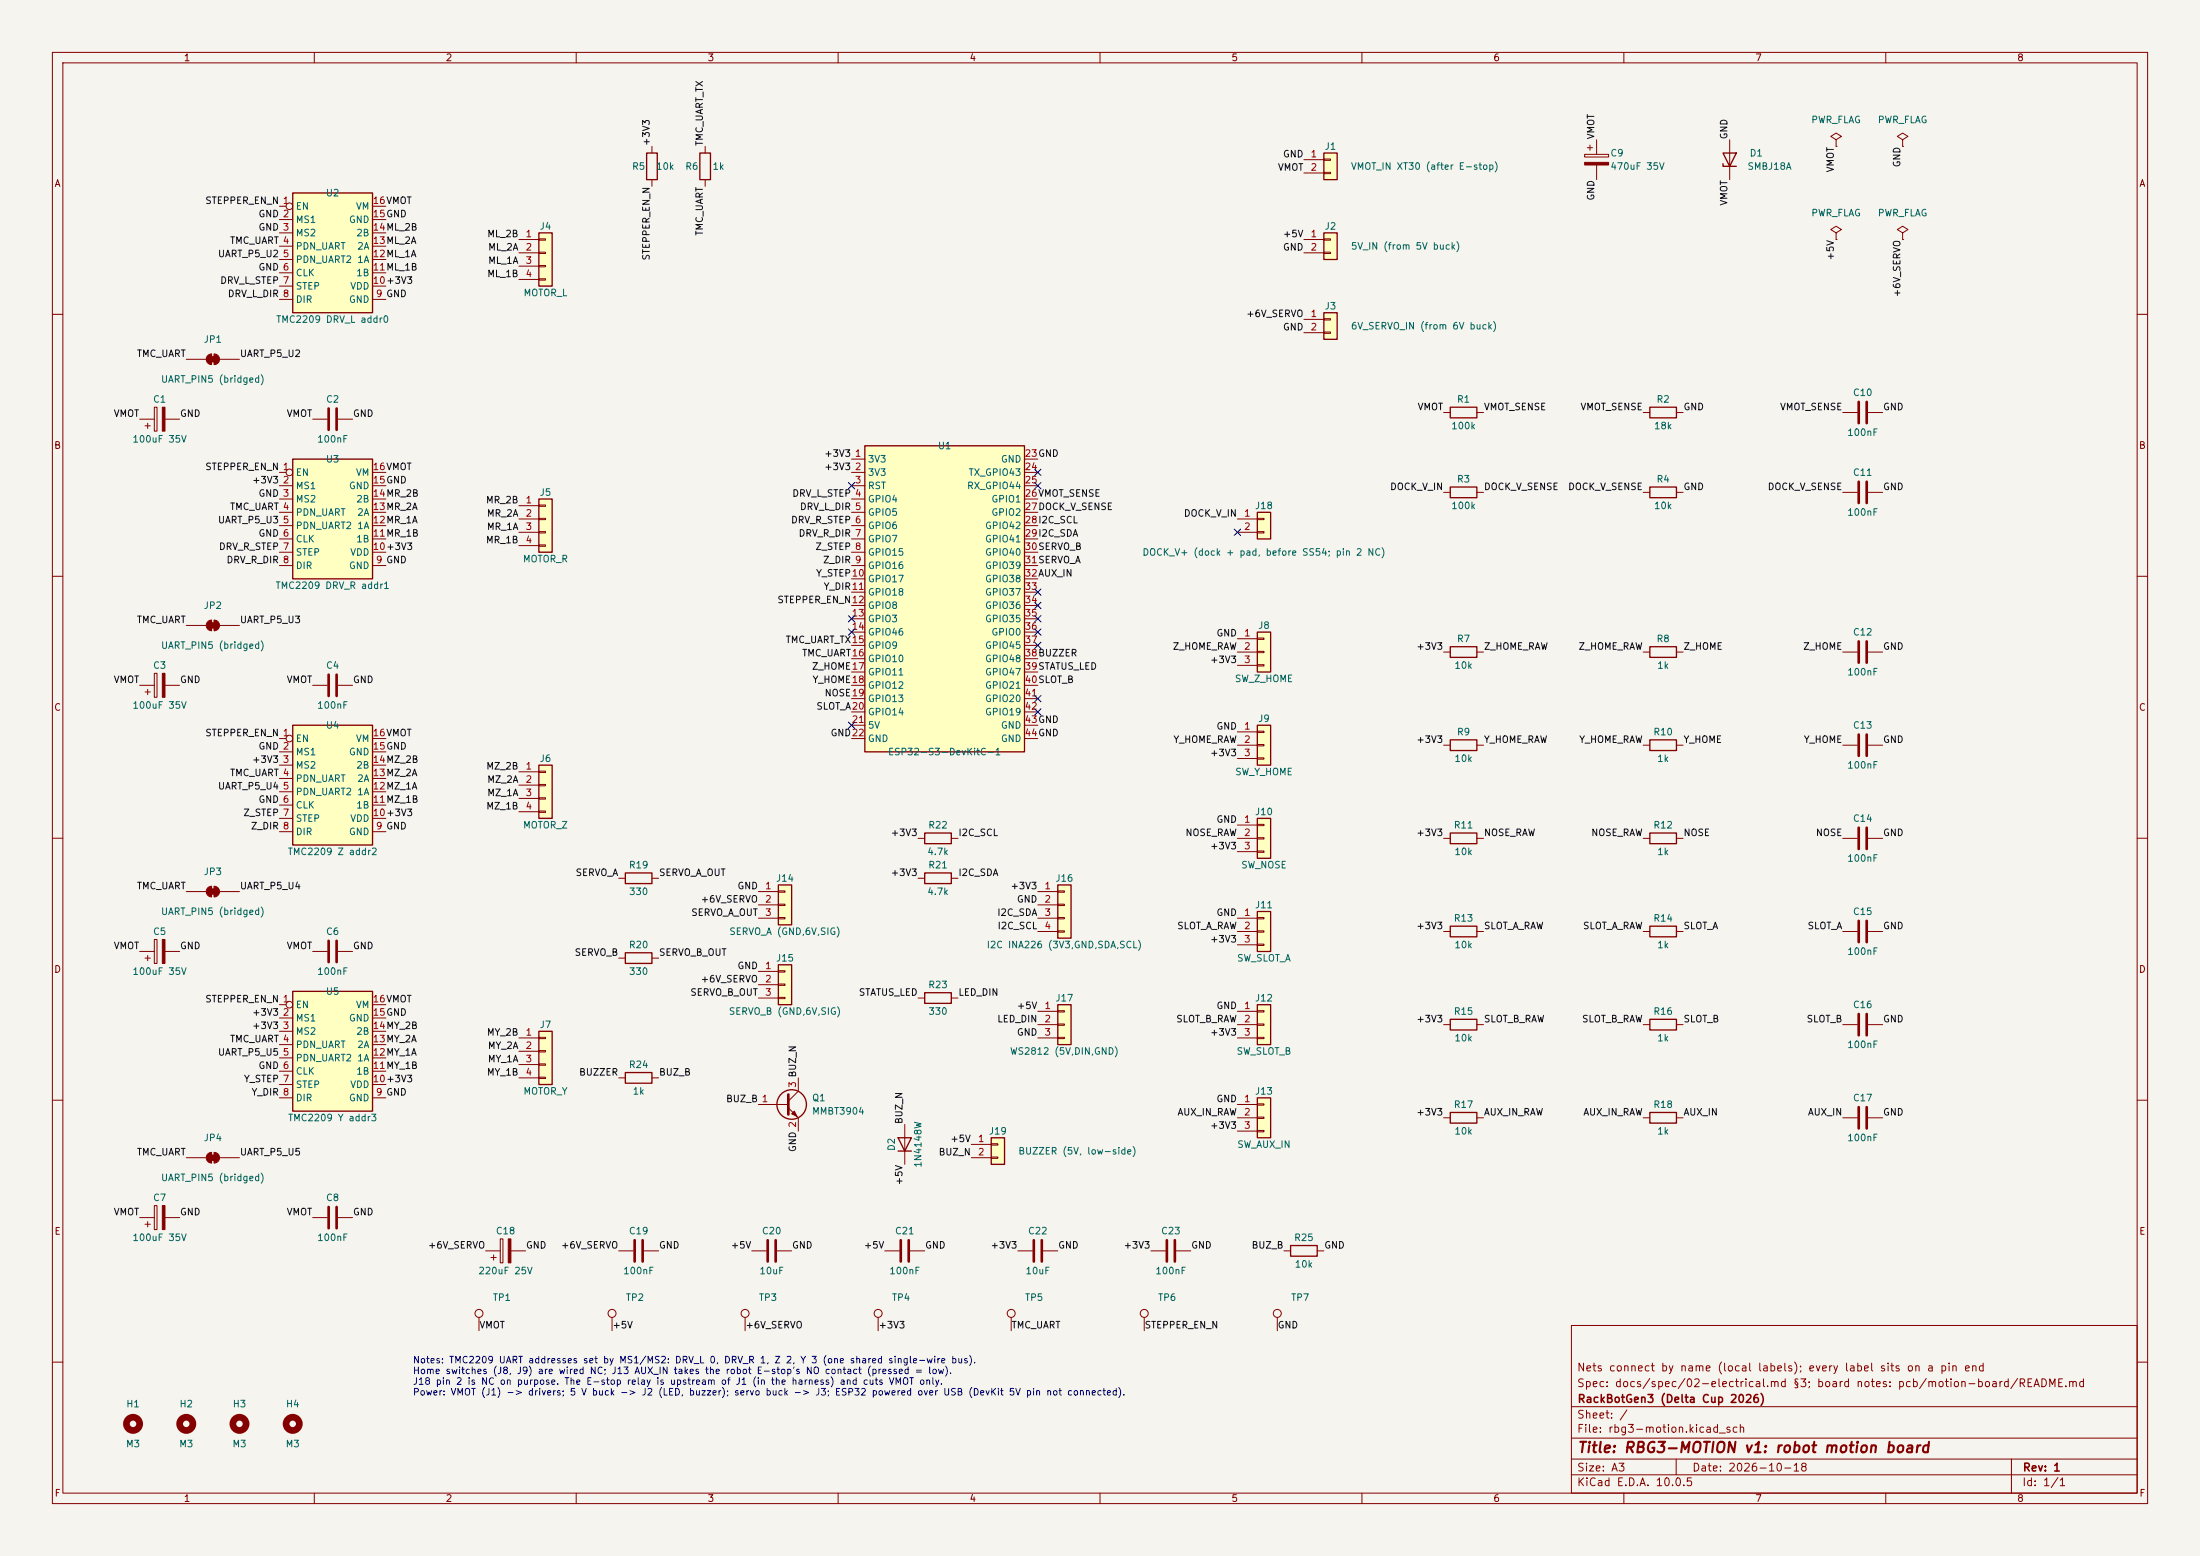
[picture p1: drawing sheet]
<svg xmlns="http://www.w3.org/2000/svg" width="420mm" height="297mm" viewBox="0 0 420 297" stroke-linecap="round" stroke-linejoin="round" font-family="sans-serif">
<path d="M0 0h420v297h-420z" fill="#f5f4ef" stroke="#f5f4ef" stroke-width=".19"/>
<g fill="none" stroke="#840000" stroke-width=".19">
<path d="M10 10h400v277h-400zM12 12h396v273h-396zM60 10v2M110 10v2M160 10v2M210 10v2M260 10v2M310 10v2M360 10v2M10 60h2M408 60h2M10 110h2"/>
<path d="M408 110h2M10 160h2M408 160h2M175.3 167.6h1.2M181.6 167.6h1.3M10 210h2M408 210h2M300 253h108v32h-108zM10 260h2M300 278.5h108M300 274.5h108M300 268.5h108"/>
<path d="M320 278.5v3M384 278.5v6.5M408 260h2M60 285v2M110 285v2M160 285v2M210 285v2M260 285v2M300 281.5h108M310 285v2M360 285v2"/>
</g>
<path d="M176.5 166.6h5.1v2.1h-5.1z" fill="none" stroke="#840000" stroke-width=".25"/>
<path d="M102.9 44.5h2.5v10.1h-2.5z" fill="#ffffc2"/>
<path d="M102.9 44.5h2.5v10.1h-2.5z" fill="none" stroke="#840000" stroke-width=".25"/>
<g fill="none" stroke="#840000" stroke-width=".19">
<path d="M350.5 26.7l1-.7-1-.6-1 .6 1 .7v1.2M350.5 27.9h.1M363.2 26.7l1-.7-1-.6-1 .6 1 .7v1.2M363.2 27.9h.1M99.1 45.7h3.8M99.1 48.3h3.8M99.1 50.8h3.8M99.1 53.3h3.8M102.9 45.6h1.2v.2h-1.2zM102.9 48.1h1.2v.3h-1.2zM102.9 50.7h1.2v.2h-1.2zM102.9 53.2h1.2v.3h-1.2z"/>
<path d="M350.5 44.5l1-.7-1-.6-1 .6 1 .7v1.2M350.5 45.7h.1M363.2 44.5l1-.7-1-.6-1 .6 1 .7v1.2M363.2 45.7h.1"/>
</g>
<path d="M252.7 59.7h2.6v5.1h-2.6z" fill="#ffffc2"/>
<path d="M252.7 59.7h2.6v5.1h-2.6z" fill="none" stroke="#840000" stroke-width=".25"/>
<path d="M248.9 61h3.8M248.9 63.5h3.8M252.7 60.8h1.3v.3h-1.3zM252.7 63.4h1.3v.2h-1.3z" fill="none" stroke="#840000" stroke-width=".19"/>
<path d="M252.7 44.5h2.6v5h-2.6z" fill="#ffffc2"/>
<path d="M252.7 44.5h2.6v5h-2.6z" fill="none" stroke="#840000" stroke-width=".25"/>
<path d="M248.9 45.7h3.8M248.9 48.3h3.8M252.7 45.6h1.3v.2h-1.3zM252.7 48.1h1.3v.3h-1.3z" fill="none" stroke="#840000" stroke-width=".19"/>
<path d="M252.7 29.2h2.6v5.1h-2.6z" fill="#ffffc2"/>
<path d="M252.7 29.2h2.6v5.1h-2.6zM328.9 31.2v.6h2.6M328.9 29.2h2.6l-1.3 2.6z" fill="none" stroke="#840000" stroke-width=".25"/>
<path d="M248.9 30.5h3.8M248.9 33h3.8M252.7 30.4h1.3v.2h-1.3zM252.7 32.9h1.3v.2h-1.3zM302.5 29.5h4.6v.5h-4.6zM303 28.2h1M303.5 27.7v1M304.8 26.7v2.8M304.8 31.5v2.8M330.2 26.7v7.6" fill="none" stroke="#840000" stroke-width=".19"/>
<path d="M302.5 31h4.6v.5h-4.6z" fill="#840000" stroke="#840000" stroke-width=".19"/>
<path d="M240 97.8h2.6v5.1h-2.6z" fill="#ffffc2"/>
<path d="M240 97.8h2.6v5.1h-2.6zM315 123.4h5v2.1h-5zM315 159h5v2h-5zM315 141.2h5v2.1h-5zM315 176.8h5v2h-5zM315 194.6h5v2h-5zM315 212.3h5v2.1h-5z" fill="none" stroke="#840000" stroke-width=".25"/>
<g fill="none" stroke="#840000" stroke-width=".19">
<path d="M236.2 99.1h3.8M240 98.9h1.3v.3h-1.3zM236.2 101.6h3.8M240 101.5h1.3v.2h-1.3zM313.7 124.5h1.3M320 124.5h1.3M313.7 142.2h1.3M320 142.2h1.3M313.7 160h1.3M313.7 177.8h1.3M320 160h1.3M320 177.8h1.3"/>
<path d="M59.7 181.6h2.8M64.5 181.6h2.8M313.7 195.6h1.3M320 195.6h1.3M313.7 213.4h1.3M320 213.4h1.3"/>
</g>
<path d="M62.7 179.6v4M64.3 179.6v4" fill="none" stroke="#840000" stroke-width=".51"/>
<path d="M240 191.8h2.6v7.6h-2.6z" fill="#ffffc2"/>
<path d="M240 191.8h2.6v7.6h-2.6z" fill="none" stroke="#840000" stroke-width=".25"/>
<path d="M236.2 193h3.8M236.2 195.6h3.8M236.2 198.1h3.8M240 192.9h1.3v.3h-1.3zM240 195.5h1.3v.2h-1.3zM240 198h1.3v.2h-1.3z" fill="none" stroke="#840000" stroke-width=".19"/>
<path d="M240 174h2.6v7.6h-2.6z" fill="#ffffc2"/>
<path d="M276.9 123.4h5v2.1h-5zM240 174h2.6v7.6h-2.6zM276.9 176.8h5v2h-5zM276.9 194.6h5v2h-5zM276.9 212.3h5v2.1h-5z" fill="none" stroke="#840000" stroke-width=".25"/>
<g fill="none" stroke="#840000" stroke-width=".19">
<path d="M275.6 124.5h1.3M281.9 124.5h1.3M29.5 179.3h.5v4.6h-.5zM35.6 170.2h3.8M40.4 169.2v2M40.9 169.2v2M41.9 170.2h3.8M236.2 175.3h3.8M236.2 177.8h3.8M240 175.1h1.3v.3h-1.3zM240 177.7h1.3v.2h-1.3zM275.6 177.8h1.3"/>
<path d="M281.9 177.8h1.3M26.7 181.6h2.8M27.7 182.9h1M28.2 182.4v1M31.5 181.6h2.8M236.2 180.3h3.8M240 180.2h1.3v.3h-1.3zM275.6 195.6h1.3M281.9 195.6h1.3M275.6 213.4h1.3M281.9 213.4h1.3"/>
</g>
<g fill="#840000" stroke="#840000" stroke-width=".19">
<path d="M40.1 169.7h1v1h-1z"/>
<path d="M39.7 169.5l.7-.3v2a1.02 1.02 0 0 1-.9-.6 1.02 1.02 0 0 1 .2-1.1z"/>
<path d="M40.9 169.2a1.02 1.02 0 0 1 1 1 1.02 1.02 0 0 1-1 1z"/>
<path d="M31 179.3h.5v4.6h-.5z"/>
</g>
<path d="M240 156.2h2.6v7.6h-2.6z" fill="#ffffc2"/>
<path d="M240 156.2h2.6v7.6h-2.6z" fill="none" stroke="#840000" stroke-width=".25"/>
<path d="M236.2 157.5h3.8M240 157.4h1.3v.2h-1.3zM240 159.9h1.3v.2h-1.3zM236.2 160h3.8M236.2 162.6h3.8M240 162.4h1.3v.3h-1.3z" fill="none" stroke="#840000" stroke-width=".19"/>
<path d="M240 138.4h2.6v7.7h-2.6z" fill="#ffffc2"/>
<path d="M240 138.4h2.6v7.7h-2.6z" fill="none" stroke="#840000" stroke-width=".25"/>
<path d="M236.2 139.7h3.8M240 139.6h1.3v.2h-1.3zM236.2 142.2h3.8M236.2 144.8h3.8M240 142.1h1.3v.3h-1.3zM240 144.7h1.3v.2h-1.3z" fill="none" stroke="#840000" stroke-width=".19"/>
<path d="M240 120.7h2.6v7.6h-2.6z" fill="#ffffc2"/>
<path d="M240 120.7h2.6v7.6h-2.6zM276.9 141.2h5v2.1h-5z" fill="none" stroke="#840000" stroke-width=".25"/>
<path d="M236.2 121.9h3.8M236.2 124.5h3.8M236.2 127h3.8M240 121.8h1.3v.2h-1.3zM240 124.3h1.3v.3h-1.3zM240 126.9h1.3v.2h-1.3zM275.6 142.2h1.3M281.9 142.2h1.3" fill="none" stroke="#840000" stroke-width=".19"/>
<path d="M55.9 138.4h15.2v22.9h-15.2z" fill="#ffffc2"/>
<path d="M315 77.7h5v2.1h-5zM315 93h5v2h-5zM55.9 138.4h15.2v22.9h-15.2zM276.9 159h5v2h-5z" fill="none" stroke="#840000" stroke-width=".25"/>
<g fill="none" stroke="#840000" stroke-width=".19">
<path d="M313.7 78.7h1.3M320 78.7h1.3M313.7 94h1.3M320 94h1.3M351.8 124.5h2.8M356.6 124.5h2.8M53.3 141h1.3M53.3 143.5h2.6M53.3 146.1h2.6M53.3 148.6h2.6M53.3 151.1h2.6M53.3 153.7h2.6"/>
<path d="M53.3 156.2h2.6M53.3 158.8h2.6M71.1 141h2.6M71.1 143.5h2.6M71.1 146.1h2.6M71.1 148.6h2.6M71.1 151.1h2.6M71.1 153.7h2.6M71.1 156.2h2.6M71.1 158.8h2.6M351.8 142.2h2.8M356.6 142.2h2.8"/>
<path d="M275.6 160h1.3M281.9 160h1.3M351.8 160h2.8M356.6 160h2.8"/>
<circle cx="55.2" cy="141" r=".63"/>
</g>
<path d="M354.8 122.4v4.1M356.4 122.4v4.1M354.8 140.2v4.1M354.8 158v4.1M356.4 140.2v4.1M356.4 158v4.1" fill="none" stroke="#840000" stroke-width=".51"/>
<path d="M165.1 85.1h30.5v58.4h-30.5z" fill="#ffffc2"/>
<path d="M165.1 85.1h30.5v58.4h-30.5z" fill="none" stroke="#840000" stroke-width=".25"/>
<g fill="none" stroke="#840000" stroke-width=".19">
<path d="M162.6 87.6h2.5M162.6 90.2h2.5M162.6 92.7h2.5M162.6 95.3h2.5M162.6 97.8h2.5M195.6 87.6h2.5M195.6 90.2h2.5M195.6 92.7h2.5M195.6 95.3h2.5M195.6 97.8h2.5M351.8 94h2.8M356.6 94h2.8"/>
<path d="M162.6 100.3h2.5M162.6 102.9h2.5M162.6 105.4h2.5M162.6 108h2.5M162.6 110.5h2.5M162.6 113h2.5M162.6 115.6h2.5M162.6 118.1h2.5M195.6 100.3h2.5M195.6 102.9h2.5M195.6 105.4h2.5M195.6 108h2.5"/>
<path d="M195.6 110.5h2.5M195.6 113h2.5M195.6 115.6h2.5M195.6 118.1h2.5M162.6 120.7h2.5M162.6 123.2h2.5M162.6 125.7h2.5M162.6 128.3h2.5M162.6 130.8h2.5M162.6 133.4h2.5M162.6 135.9h2.5M162.6 138.4h2.5"/>
<path d="M195.6 120.7h2.5M195.6 123.2h2.5M195.6 125.7h2.5M195.6 128.3h2.5M195.6 130.8h2.5M195.6 133.4h2.5M195.6 135.9h2.5M195.6 138.4h2.5M162.6 141h2.5M195.6 141h2.5M351.8 177.8h2.8M356.6 177.8h2.8"/>
<path d="M351.8 195.6h2.8M356.6 195.6h2.8M351.8 213.4h2.8M356.6 213.4h2.8"/>
</g>
<path d="M354.8 91.9v4.1M356.4 91.9v4.1M354.8 175.8v4M356.4 175.8v4M354.8 193.5v4.1M356.4 193.5v4.1M354.8 211.3v4.1M356.4 211.3v4.1" fill="none" stroke="#840000" stroke-width=".51"/>
<path d="M102.9 95.3h2.5v10.1h-2.5z" fill="#ffffc2"/>
<path d="M102.9 95.3h2.5v10.1h-2.5z" fill="none" stroke="#840000" stroke-width=".25"/>
<path d="M351.8 78.7h2.8M356.6 78.7h2.8M99.1 96.5h3.8M99.1 99.1h3.8M102.9 96.4h1.2v.2h-1.2zM102.9 98.9h1.2v.3h-1.2zM99.1 101.6h3.8M99.1 104.1h3.8M102.9 101.5h1.2v.2h-1.2zM102.9 104h1.2v.3h-1.2z" fill="none" stroke="#840000" stroke-width=".19"/>
<path d="M354.8 76.7v4.1M356.4 76.7v4.1" fill="none" stroke="#840000" stroke-width=".51"/>
<path d="M240 209.6h2.6v7.6h-2.6z" fill="#ffffc2"/>
<path d="M119.4 166.6h5.1v2.1h-5.1zM240 209.6h2.6v7.6h-2.6zM246.4 237.7h5.1v2.1h-5.1z" fill="none" stroke="#840000" stroke-width=".25"/>
<g fill="none" stroke="#840000" stroke-width=".19">
<path d="M118.1 167.6h1.3M124.5 167.6h1.2M236.2 210.8h3.8M236.2 213.4h3.8M236.2 215.9h3.8M240 210.7h1.3v.2h-1.3zM240 213.2h1.3v.3h-1.3zM240 215.8h1.3v.2h-1.3zM194.3 238.8h2.8M199.1 238.8h2.8M219.7 238.8h2.8M224.5 238.8h2.8"/>
<path d="M245.1 238.8h1.3M251.5 238.8h1.2M218.4 251.5v2.5M243.8 251.5v2.5"/>
<circle cx="218.4" cy="250.7" r=".76"/>
<circle cx="243.8" cy="250.7" r=".76"/>
</g>
<path d="M197.4 236.7v4.1M198.9 236.7v4.1M222.8 236.7v4.1M224.3 236.7v4.1" fill="none" stroke="#840000" stroke-width=".51"/>
<path d="M102.9 146.1h2.5v10.1h-2.5z" fill="#ffffc2"/>
<path d="M102.9 146.1h2.5v10.1h-2.5zM119.4 181.9h5.1v2h-5.1zM119.4 204.7h5.1v2.1h-5.1z" fill="none" stroke="#840000" stroke-width=".25"/>
<path d="M99.1 147.3h3.8M99.1 149.9h3.8M99.1 152.4h3.8M99.1 154.9h3.8M102.9 147.2h1.2v.2h-1.2zM102.9 149.7h1.2v.3h-1.2zM102.9 152.3h1.2v.2h-1.2zM102.9 154.8h1.2v.3h-1.2zM118.1 182.9h1.3M124.5 182.9h1.2M118.1 205.7h1.3M124.5 205.7h1.2" fill="none" stroke="#840000" stroke-width=".19"/>
<path d="M102.9 196.9h2.5v10.1h-2.5z" fill="#ffffc2"/>
<path d="M102.9 196.9h2.5v10.1h-2.5z" fill="none" stroke="#840000" stroke-width=".25"/>
<path d="M99.1 198.1h3.8M102.9 198h1.2v.2h-1.2zM99.1 200.7h3.8M99.1 203.2h3.8M99.1 205.7h3.8M102.9 200.5h1.2v.3h-1.2zM102.9 203.1h1.2v.2h-1.2zM102.9 205.6h1.2v.3h-1.2z" fill="none" stroke="#840000" stroke-width=".19"/>
<path d="M148.6 168.9h2.5v7.6h-2.5z" fill="#ffffc2"/>
<path d="M148.6 168.9h2.5v7.6h-2.5z" fill="none" stroke="#840000" stroke-width=".25"/>
<path d="M144.8 170.2h3.8M144.8 172.7h3.8M144.8 175.3h3.8M148.6 170.1h1.3v.2h-1.3zM148.6 172.6h1.3v.2h-1.3zM148.6 175.1h1.3v.3h-1.3z" fill="none" stroke="#840000" stroke-width=".19"/>
<path d="M148.6 184.2h2.5v7.6h-2.5z" fill="#ffffc2"/>
<path d="M148.6 184.2h2.5v7.6h-2.5z" fill="none" stroke="#840000" stroke-width=".25"/>
<path d="M144.8 185.4h3.8M144.8 188h3.8M144.8 190.5h3.8M148.6 185.3h1.3v.2h-1.3zM148.6 187.8h1.3v.3h-1.3zM148.6 190.4h1.3v.2h-1.3z" fill="none" stroke="#840000" stroke-width=".19"/>
<path d="M55.9 36.8h15.2v22.9h-15.2z" fill="#ffffc2"/>
<path d="M55.9 36.8h15.2v22.9h-15.2zM123.4 29.2h2.1v5.1h-2.1zM133.6 29.2h2v5.1h-2zM276.9 77.7h5v2.1h-5zM276.9 93h5v2h-5z" fill="none" stroke="#840000" stroke-width=".25"/>
<g fill="none" stroke="#840000" stroke-width=".19">
<path d="M53.3 39.4h1.3M71.1 39.4h2.6M124.5 27.9v1.3M124.5 34.3v1.3M134.6 27.9v1.3M134.6 34.3v1.3M53.3 41.9h2.6M53.3 44.5h2.6M53.3 47h2.6M53.3 49.5h2.6M53.3 52.1h2.6M53.3 54.6h2.6"/>
<path d="M53.3 57.2h2.6M71.1 41.9h2.6M71.1 44.5h2.6M71.1 47h2.6M71.1 49.5h2.6M71.1 52.1h2.6M71.1 54.6h2.6M71.1 57.2h2.6M275.6 78.7h1.3M281.9 78.7h1.3M275.6 94h1.3M281.9 94h1.3"/>
<path d="M92.7 238.8h2.8M94.2 239.5v1M95.5 236.5h.5v4.5h-.5zM97.5 238.8h2.8M118.1 238.8h2.8M122.9 238.8h2.8M91.4 251.5v2.5M93.7 240h1M116.8 251.5v2.5"/>
<circle cx="55.2" cy="39.4" r=".63"/>
<circle cx="91.4" cy="250.7" r=".76"/>
<circle cx="116.8" cy="250.7" r=".76"/>
</g>
<path d="M121.2 236.7v4.1M122.7 236.7v4.1" fill="none" stroke="#840000" stroke-width=".51"/>
<path d="M97 236.5h.5v4.5h-.5z" fill="#840000" stroke="#840000" stroke-width=".19"/>
<g fill="none" stroke="#840000" stroke-width="1.3">
<circle cx="25.4" cy="271.8" r="1.27"/>
<circle cx="35.6" cy="271.8" r="1.27"/>
<circle cx="45.7" cy="271.8" r="1.27"/>
<circle cx="55.9" cy="271.8" r="1.27"/>
</g>
<path d="M55.9 189.2h15.2v22.9h-15.2z" fill="#ffffc2"/>
<path d="M55.9 189.2h15.2v22.9h-15.2z" fill="none" stroke="#840000" stroke-width=".25"/>
<g fill="none" stroke="#840000" stroke-width=".19">
<path d="M29.5 77.7h.5v4.6h-.5zM35.6 68.6h3.8M40.4 67.6v2M40.9 67.6v2M41.9 68.6h3.8M26.7 80h2.8M27.7 81.3h1M28.2 80.8v1M31.5 80h2.8M59.7 80h2.8M64.5 80h2.8M35.6 119.4h3.8"/>
<path d="M40.4 118.4v2M40.9 118.4v2M41.9 119.4h3.8M26.7 130.8h2.8M27.7 132.1h1M28.2 131.6v1M29.5 128.5h.5v4.6h-.5zM31.5 130.8h2.8M59.7 130.8h2.8M64.5 130.8h2.8M53.3 191.8h1.3M53.3 194.3h2.6"/>
<path d="M53.3 196.9h2.6M53.3 199.4h2.6M71.1 191.8h2.6M71.1 194.3h2.6M71.1 196.9h2.6M71.1 199.4h2.6M40.4 220v2M40.9 220v2M53.3 201.9h2.6M53.3 204.5h2.6M53.3 207h2.6M53.3 209.6h2.6"/>
<path d="M71.1 201.9h2.6M71.1 204.5h2.6M71.1 207h2.6M71.1 209.6h2.6M26.7 232.4h2.8M27.7 233.7h1M28.2 233.2v1M29.5 230.1h.5v4.6h-.5zM31.5 232.4h2.8M35.6 221h3.8M41.9 221h3.8M59.7 232.4h2.8"/>
<path d="M64.5 232.4h2.8"/>
<circle cx="55.2" cy="191.8" r=".63"/>
</g>
<g fill="#840000" stroke="#840000" stroke-width=".19">
<path d="M31 230.1h.5v4.6h-.5z"/>
<path d="M40.1 220.5h1v1h-1z"/>
<path d="M39.7 220.3l.7-.3v2a1.02 1.02 0 0 1-.9-.6 1.02 1.02 0 0 1 .2-1.1z"/>
<path d="M40.9 220a1.02 1.02 0 0 1 1 1 1.02 1.02 0 0 1-1 1z"/>
<path d="M31 77.7h.5v4.6h-.5z"/>
<path d="M40.1 68.1h1v1h-1z"/>
<path d="M39.7 67.9l.7-.3v2a1.02 1.02 0 0 1-.9-.6 1.02 1.02 0 0 1 .2-1.1z"/>
<path d="M40.9 67.6a1.02 1.02 0 0 1 1 1 1.02 1.02 0 0 1-1 1z"/>
<path d="M40.1 118.9h1v1h-1z"/>
<path d="M39.7 118.7l.7-.3v2a1.02 1.02 0 0 1-.9-.6 1.02 1.02 0 0 1 .2-1.1z"/>
<path d="M40.9 118.4a1.02 1.02 0 0 1 1 1 1.02 1.02 0 0 1-1 1z"/>
<path d="M31 128.5h.5v4.6h-.5z"/>
</g>
<path d="M62.7 78v4M64.3 78v4M62.7 128.8v4M64.3 128.8v4M62.7 230.4v4M64.3 230.4v4" fill="none" stroke="#840000" stroke-width=".51"/>
<path d="M55.9 87.6h15.2v22.9h-15.2z" fill="#ffffc2"/>
<g fill="none" stroke="#840000" stroke-width=".25">
<path d="M55.9 87.6h15.2v22.9h-15.2zM176.5 189.5h5.1v2h-5.1zM171.4 217.2h2.6l-1.3 2.5zM171.4 219.7h2.6"/>
<circle cx="151.1" cy="210.8" r="2.82"/>
</g>
<g fill="none" stroke="#840000" stroke-width=".19">
<path d="M53.3 90.2h1.3M53.3 92.7h2.6M53.3 95.3h2.6M53.3 97.8h2.6M71.1 90.2h2.6M71.1 92.7h2.6M71.1 95.3h2.6M71.1 97.8h2.6M53.3 100.3h2.6M53.3 102.9h2.6M53.3 105.4h2.6M53.3 108h2.6"/>
<path d="M71.1 100.3h2.6M71.1 102.9h2.6M71.1 105.4h2.6M71.1 108h2.6M175.3 190.5h1.2M181.6 190.5h1.3M144.8 210.8h5.7M150.5 211.5l1.9 1.9v2.5M152.4 205.7v2.6l-1.9 1.9M172.7 214.6v7.6M143.5 238.8h2.8M148.3 238.8h2.8"/>
<path d="M168.9 238.8h2.8M173.7 238.8h2.8M193 251.5v2.5"/>
<circle cx="55.2" cy="90.2" r=".63"/>
<circle cx="193" cy="250.7" r=".76"/>
</g>
<path d="M150.5 208.9v3.8M146.6 236.7v4.1M148.1 236.7v4.1M172 236.7v4.1M173.5 236.7v4.1" fill="none" stroke="#840000" stroke-width=".51"/>
<path d="M151.1 212.6l.5-.5 .5 1z" fill="#840000" stroke="#840000" stroke-width=".19"/>
<path d="M201.9 191.8h2.6v7.6h-2.6z" fill="#ffffc2"/>
<path d="M201.9 191.8h2.6v7.6h-2.6z" fill="none" stroke="#840000" stroke-width=".25"/>
<path d="M198.1 193h3.8M198.1 195.6h3.8M198.1 198.1h3.8M201.9 192.9h1.3v.3h-1.3zM201.9 195.5h1.3v.2h-1.3zM201.9 198h1.3v.2h-1.3z" fill="none" stroke="#840000" stroke-width=".19"/>
<path d="M189.2 217.2h2.6v5h-2.6z" fill="#ffffc2"/>
<path d="M189.2 217.2h2.6v5h-2.6z" fill="none" stroke="#840000" stroke-width=".25"/>
<g fill="none" stroke="#840000" stroke-width=".19">
<path d="M185.4 218.4h3.8M189.2 218.3h1.3v.3h-1.3zM185.4 221h3.8M189.2 220.9h1.3v.2h-1.3zM142.2 251.5v2.5M167.6 251.5v2.5"/>
<circle cx="142.2" cy="250.7" r=".76"/>
<circle cx="167.6" cy="250.7" r=".76"/>
</g>
<path d="M201.9 168.9h2.6v10.2h-2.6z" fill="#ffffc2"/>
<path d="M176.5 159h5.1v2h-5.1zM201.9 168.9h2.6v10.2h-2.6z" fill="none" stroke="#840000" stroke-width=".25"/>
<path d="M175.3 160h1.2M181.6 160h1.3M198.1 170.2h3.8M198.1 172.7h3.8M198.1 175.3h3.8M198.1 177.8h3.8M201.9 170.1h1.3v.2h-1.3zM201.9 172.6h1.3v.2h-1.3zM201.9 175.1h1.3v.3h-1.3zM201.9 177.7h1.3v.2h-1.3z" fill="none" stroke="#840000" stroke-width=".19"/>
<g fill="none" stroke="#000084" stroke-width=".19">
<path d="M162 92.1l1.2 1.2M163.2 92.1l-1.2 1.2M197.5 92.1l1.2 1.2M197.5 89.6l1.2 1.2M198.7 92.1l-1.2 1.2M198.7 89.6l-1.2 1.2M162 117.5l1.2 1.2M163.2 117.5l-1.2 1.2M197.5 117.5l1.2 1.2M197.5 112.4l1.2 1.2M197.5 115l1.2 1.2M198.7 117.5l-1.2 1.2"/>
<path d="M198.7 112.4l-1.2 1.2M198.7 115l-1.2 1.2M235.6 101l1.2 1.2M236.8 101l-1.2 1.2M162 120l1.2 1.3M162 137.8l1.2 1.2M163.2 120l-1.2 1.3M163.2 137.8l-1.2 1.2M197.5 132.7l1.2 1.3M197.5 135.3l1.2 1.2M197.5 122.6l1.2 1.2M197.5 120l1.2 1.3"/>
<path d="M198.7 132.7l-1.2 1.3M198.7 135.3l-1.2 1.2M198.7 122.6l-1.2 1.2M198.7 120l-1.2 1.3"/>
</g>
<text font-size="2" fill="#840000" x="301" y="277.8">Title: RBG3-MOTION v1: robot motion board</text>
<g font-size="1.5" fill="#840000">
<text x="300.9" y="262.1">Nets connect by name (local labels); every label sits on a pin end</text>
<text x="300.9" y="265.1">Spec: docs/spec/02-electrical.md §3; board notes: pcb/motion-board/README.md</text>
<text x="301" y="268.1">RackBotGen3 (Delta Cup 2026)</text>
<text x="300.9" y="273.8">File: rbg3-motion.kicad_sch</text>
<text x="300.9" y="271.1">Sheet: /</text>
<text x="300.9" y="281.2">Size: A3</text>
<text x="322.9" y="281.2">Date: 2026-10-18</text>
<text x="386" y="281.2">Rev: 1</text>
<text x="300.9" y="284">KiCad E.D.A. 10.0.5</text>
<text x="385.9" y="284">Id: 1/1</text>
</g>
<g font-size="1.3" fill="#840000">
<text x="35" y="12">1</text>
<text x="85" y="12">2</text>
<text x="135" y="12">3</text>
<text x="185" y="12">4</text>
<text x="235" y="12">5</text>
<text x="285" y="12">6</text>
<text x="335" y="12">7</text>
<text x="385" y="12">8</text>
<text x="10.3" y="36">A</text>
<text x="408.3" y="36">A</text>
<text x="10.2" y="86">B</text>
<text x="408.2" y="86">B</text>
<text x="10.2" y="136">C</text>
<text x="408.2" y="136">C</text>
<text x="10.2" y="186">D</text>
<text x="408.2" y="186">D</text>
<text x="10.3" y="236">E</text>
<text x="408.3" y="236">E</text>
<text x="10.3" y="286">F</text>
<text x="35" y="287">1</text>
<text x="85" y="287">2</text>
<text x="135" y="287">3</text>
<text x="185" y="287">4</text>
<text x="235" y="287">5</text>
<text x="285" y="287">6</text>
<text x="335" y="287">7</text>
<text x="385" y="287">8</text>
<text x="408.3" y="286">F</text>
</g>
<g font-size="1.3" fill="#006464">
<text x="345.7" y="23.8">PWR_FLAG</text>
<text x="358.4" y="23.8">PWR_FLAG</text>
<text x="252.8" y="28.9">J1</text>
<text x="120.6" y="32.7">R5</text>
<text x="125.1" y="32.7">10k</text>
<text x="130.7" y="32.7">R6</text>
<text x="135.9" y="32.7">1k</text>
<text x="257.8" y="32.7">VMOT_IN XT30 (after E-stop)</text>
<text x="307.3" y="30.2">C9</text>
<text x="307.3" y="32.7">470uF 35V</text>
<text x="333.5" y="32.7">SMBJ18A</text>
<text x="333.9" y="30.2">D1</text>
<text x="56.4" y="40.3">EN</text>
<text x="62.1" y="37.8">U2</text>
<text x="67.8" y="40.3">VM</text>
<text x="345.7" y="41.6">PWR_FLAG</text>
<text x="358.4" y="41.6">PWR_FLAG</text>
<text x="56.4" y="42.9">MS1</text>
<text x="56.4" y="45.4">MS2</text>
<text x="56.4" y="48">PDN_UART</text>
<text x="66.5" y="42.9">GND</text>
<text x="67.9" y="45.4">2B</text>
<text x="68.1" y="48">2A</text>
<text x="102.9" y="44.1">J4</text>
<text x="252.8" y="44.1">J2</text>
<text x="257.8" y="48">5V_IN (from 5V buck)</text>
<text x="56.4" y="50.5">PDN_UART2</text>
<text x="56.4" y="53">CLK</text>
<text x="67.9" y="53">1B</text>
<text x="68.1" y="50.5">1A</text>
<text x="56.4" y="55.6">STEP</text>
<text x="56.4" y="58.1">DIR</text>
<text x="66.5" y="58.1">GND</text>
<text x="66.8" y="55.6">VDD</text>
<text x="99.8" y="56.8">MOTOR_L</text>
<text x="252.8" y="59.4">J3</text>
<text x="38.8" y="65.7">JP1</text>
<text x="52.6" y="61.9">TMC2209 DRV_L addr0</text>
<text x="257.8" y="63.2">6V_SERVO_IN (from 6V buck)</text>
<text x="29.1" y="77.2">C1</text>
<text x="30.6" y="73.4">UART_PIN5 (bridged)</text>
<text x="62.1" y="77.2">C2</text>
<text x="278" y="77.2">R1</text>
<text x="316.1" y="77.2">R2</text>
<text x="353.6" y="75.9">C10</text>
<text x="276.9" y="82.2">100k</text>
<text x="315.6" y="82.2">18k</text>
<text x="352.5" y="83.5">100nF</text>
<text x="25.2" y="84.8">100uF 35V</text>
<text x="60.4" y="84.8">100nF</text>
<text x="62.1" y="88.6">U3</text>
<text x="165.6" y="88.6">3V3</text>
<text x="178.9" y="86.1">U1</text>
<text x="191" y="88.6">GND</text>
<text x="56.4" y="91.1">EN</text>
<text x="56.4" y="93.7">MS1</text>
<text x="66.5" y="93.7">GND</text>
<text x="67.8" y="91.1">VM</text>
<text x="102.9" y="94.9">J5</text>
<text x="165.6" y="91.1">3V3</text>
<text x="165.6" y="93.7">RST</text>
<text x="184.5" y="93.7">RX_GPIO44</text>
<text x="184.8" y="91.1">TX_GPIO43</text>
<text x="278" y="92.4">R3</text>
<text x="316.1" y="92.4">R4</text>
<text x="353.6" y="91.1">C11</text>
<text x="56.4" y="96.2">MS2</text>
<text x="56.4" y="98.8">PDN_UART</text>
<text x="56.4" y="101.3">PDN_UART2</text>
<text x="67.9" y="96.2">2B</text>
<text x="68.1" y="101.3">1A</text>
<text x="68.1" y="98.8">2A</text>
<text x="165.6" y="96.2">GPIO4</text>
<text x="165.6" y="98.8">GPIO5</text>
<text x="165.6" y="101.3">GPIO6</text>
<text x="188" y="101.3">GPIO42</text>
<text x="189.2" y="96.2">GPIO1</text>
<text x="189.2" y="98.8">GPIO2</text>
<text x="239.5" y="97.5">J18</text>
<text x="276.9" y="97.5">100k</text>
<text x="315.6" y="97.5">10k</text>
<text x="352.5" y="98.8">100nF</text>
<text x="56.4" y="103.8">CLK</text>
<text x="56.4" y="106.4">STEP</text>
<text x="66.8" y="106.4">VDD</text>
<text x="67.9" y="103.8">1B</text>
<text x="99.7" y="107.6">MOTOR_R</text>
<text x="165.6" y="103.8">GPIO7</text>
<text x="165.6" y="106.4">GPIO15</text>
<text x="188" y="103.8">GPIO41</text>
<text x="188" y="106.4">GPIO40</text>
<text x="218" y="106.4">DOCK_V+ (dock + pad, before SS54; pin 2 NC)</text>
<text x="52.5" y="112.7">TMC2209 DRV_R addr1</text>
<text x="56.4" y="108.9">DIR</text>
<text x="66.5" y="108.9">GND</text>
<text x="165.6" y="108.9">GPIO16</text>
<text x="165.6" y="111.5">GPIO17</text>
<text x="165.6" y="114">GPIO18</text>
<text x="188" y="108.9">GPIO39</text>
<text x="188" y="111.5">GPIO38</text>
<text x="188" y="114">GPIO37</text>
<text x="38.8" y="116.5">JP2</text>
<text x="165.6" y="116.5">GPIO8</text>
<text x="165.6" y="119.1">GPIO3</text>
<text x="188" y="116.5">GPIO36</text>
<text x="188" y="119.1">GPIO35</text>
<text x="30.6" y="124.2">UART_PIN5 (bridged)</text>
<text x="165.6" y="121.6">GPIO46</text>
<text x="165.6" y="124.2">GPIO9</text>
<text x="188" y="124.2">GPIO45</text>
<text x="189.2" y="121.6">GPIO0</text>
<text x="240.1" y="120.3">J8</text>
<text x="278" y="122.9">R7</text>
<text x="316.1" y="122.9">R8</text>
<text x="353.6" y="121.6">C12</text>
<text x="29.1" y="128">C3</text>
<text x="62.1" y="128">C4</text>
<text x="165.6" y="126.7">GPIO10</text>
<text x="165.6" y="129.2">GPIO11</text>
<text x="165.6" y="131.8">GPIO12</text>
<text x="188" y="126.7">GPIO48</text>
<text x="188" y="129.2">GPIO47</text>
<text x="188" y="131.8">GPIO21</text>
<text x="235.6" y="130.5">SW_Z_HOME</text>
<text x="277.5" y="128">10k</text>
<text x="316.3" y="128">1k</text>
<text x="352.5" y="129.2">100nF</text>
<text x="25.2" y="135.6">100uF 35V</text>
<text x="60.4" y="135.6">100nF</text>
<text x="165.6" y="134.3">GPIO13</text>
<text x="165.6" y="136.9">GPIO14</text>
<text x="188" y="134.3">GPIO20</text>
<text x="188" y="136.9">GPIO19</text>
<text x="56.4" y="141.9">EN</text>
<text x="62.1" y="139.4">U4</text>
<text x="67.8" y="141.9">VM</text>
<text x="165.6" y="139.4">5V</text>
<text x="165.6" y="141.9">GND</text>
<text x="191" y="139.4">GND</text>
<text x="191" y="141.9">GND</text>
<text x="240.1" y="138.1">J9</text>
<text x="278" y="140.7">R9</text>
<text x="315.5" y="140.7">R10</text>
<text x="353.6" y="139.4">C13</text>
<text x="56.4" y="144.5">MS1</text>
<text x="56.4" y="147">MS2</text>
<text x="56.4" y="149.6">PDN_UART</text>
<text x="66.5" y="144.5">GND</text>
<text x="67.9" y="147">2B</text>
<text x="68.1" y="149.6">2A</text>
<text x="102.9" y="145.7">J6</text>
<text x="169.4" y="144.5">ESP32-S3-DevKitC-1</text>
<text x="235.7" y="148.3">SW_Y_HOME</text>
<text x="277.5" y="145.7">10k</text>
<text x="316.3" y="145.7">1k</text>
<text x="352.5" y="147">100nF</text>
<text x="56.4" y="152.1">PDN_UART2</text>
<text x="56.4" y="154.6">CLK</text>
<text x="67.9" y="154.6">1B</text>
<text x="68.1" y="152.1">1A</text>
<text x="239.5" y="155.9">J10</text>
<text x="56.4" y="157.2">STEP</text>
<text x="56.4" y="159.7">DIR</text>
<text x="66.5" y="159.7">GND</text>
<text x="66.8" y="157.2">VDD</text>
<text x="99.7" y="158.4">MOTOR_Z</text>
<text x="177.1" y="158.4">R22</text>
<text x="277.4" y="158.4">R11</text>
<text x="315.5" y="158.4">R12</text>
<text x="353.6" y="157.2">C14</text>
<text x="38.8" y="167.3">JP3</text>
<text x="54.8" y="163.5">TMC2209 Z addr2</text>
<text x="119.9" y="166.1">R19</text>
<text x="176.9" y="163.5">4.7k</text>
<text x="177.1" y="166.1">R21</text>
<text x="236.8" y="166.1">SW_NOSE</text>
<text x="277.5" y="163.5">10k</text>
<text x="316.3" y="163.5">1k</text>
<text x="352.5" y="164.8">100nF</text>
<text x="120" y="171.1">330</text>
<text x="148" y="168.6">J14</text>
<text x="176.9" y="171.1">4.7k</text>
<text x="201.4" y="168.6">J16</text>
<text x="239.5" y="173.7">J11</text>
<text x="29.1" y="178.8">C5</text>
<text x="30.6" y="175">UART_PIN5 (bridged)</text>
<text x="62.1" y="178.8">C6</text>
<text x="139.1" y="178.8">SERVO_A (GND,6V,SIG)</text>
<text x="277.4" y="176.2">R13</text>
<text x="315.5" y="176.2">R14</text>
<text x="353.6" y="175">C15</text>
<text x="119.9" y="181.3">R20</text>
<text x="148" y="183.8">J15</text>
<text x="188.3" y="181.3">I2C INA226 (3V3,GND,SDA,SCL)</text>
<text x="236.1" y="183.8">SW_SLOT_A</text>
<text x="277.5" y="181.3">10k</text>
<text x="316.3" y="181.3">1k</text>
<text x="352.5" y="182.6">100nF</text>
<text x="25.2" y="186.4">100uF 35V</text>
<text x="60.4" y="186.4">100nF</text>
<text x="62.1" y="190.2">U5</text>
<text x="120" y="186.4">330</text>
<text x="177.1" y="188.9">R23</text>
<text x="201.4" y="191.5">J17</text>
<text x="239.5" y="191.5">J12</text>
<text x="56.4" y="192.7">EN</text>
<text x="56.4" y="195.3">MS1</text>
<text x="56.4" y="197.8">MS2</text>
<text x="66.5" y="195.3">GND</text>
<text x="67.8" y="192.7">VM</text>
<text x="67.9" y="197.8">2B</text>
<text x="102.9" y="196.5">J7</text>
<text x="139" y="194">SERVO_B (GND,6V,SIG)</text>
<text x="177.1" y="194">330</text>
<text x="277.4" y="194">R15</text>
<text x="315.5" y="194">R16</text>
<text x="353.6" y="192.7">C16</text>
<text x="56.4" y="200.4">PDN_UART</text>
<text x="56.4" y="202.9">PDN_UART2</text>
<text x="68.1" y="202.9">1A</text>
<text x="68.1" y="200.4">2A</text>
<text x="192.7" y="201.6">WS2812 (5V,DIN,GND)</text>
<text x="236" y="201.6">SW_SLOT_B</text>
<text x="277.5" y="199.1">10k</text>
<text x="316.3" y="199.1">1k</text>
<text x="352.5" y="200.4">100nF</text>
<text x="56.4" y="205.4">CLK</text>
<text x="56.4" y="208">STEP</text>
<text x="66.8" y="208">VDD</text>
<text x="67.9" y="205.4">1B</text>
<text x="99.8" y="209.2">MOTOR_Y</text>
<text x="119.9" y="204.2">R24</text>
<text x="120.7" y="209.2">1k</text>
<text x="239.5" y="209.2">J13</text>
<text x="54.9" y="214.3">TMC2209 Y addr3</text>
<text x="56.4" y="210.5">DIR</text>
<text x="66.5" y="210.5">GND</text>
<text x="154.9" y="210.5">Q1</text>
<text x="154.9" y="213.1">MMBT3904</text>
<text x="277.4" y="211.8">R17</text>
<text x="315.5" y="211.8">R18</text>
<text x="353.6" y="210.5">C17</text>
<text x="38.8" y="218.1">JP4</text>
<text x="171.1" y="219.8" transform="rotate(-90 171.1 219.8)">D2</text>
<text x="188.7" y="216.9">J19</text>
<text x="194.3" y="220.7">BUZZER (5V, low-side)</text>
<text x="236.1" y="219.4">SW_AUX_IN</text>
<text x="277.5" y="216.9">10k</text>
<text x="316.3" y="216.9">1k</text>
<text x="352.5" y="218.1">100nF</text>
<text x="30.6" y="225.8">UART_PIN5 (bridged)</text>
<text x="176.2" y="223" transform="rotate(-90 176.2 223)">1N4148W</text>
<text x="29.1" y="229.6">C7</text>
<text x="62.1" y="229.6">C8</text>
<text x="25.2" y="237.2">100uF 35V</text>
<text x="60.4" y="237.2">100nF</text>
<text x="94.5" y="235.9">C18</text>
<text x="119.9" y="235.9">C19</text>
<text x="145.3" y="235.9">C20</text>
<text x="170.7" y="235.9">C21</text>
<text x="196.1" y="235.9">C22</text>
<text x="221.5" y="235.9">C23</text>
<text x="246.9" y="237.2">R25</text>
<text x="91.2" y="243.5">220uF 25V</text>
<text x="118.9" y="243.5">100nF</text>
<text x="144.9" y="243.5">10uF</text>
<text x="169.7" y="243.5">100nF</text>
<text x="195.7" y="243.5">10uF</text>
<text x="220.5" y="243.5">100nF</text>
<text x="247.1" y="242.3">10k</text>
<text x="94" y="248.6">TP1</text>
<text x="119.4" y="248.6">TP2</text>
<text x="144.8" y="248.6">TP3</text>
<text x="170.2" y="248.6">TP4</text>
<text x="195.6" y="248.6">TP5</text>
<text x="221" y="248.6">TP6</text>
<text x="246.4" y="248.6">TP7</text>
<text x="24" y="268.9">H1</text>
<text x="34.2" y="268.9">H2</text>
<text x="44.3" y="268.9">H3</text>
<text x="54.5" y="268.9">H4</text>
<text x="23.9" y="276.6">M3</text>
<text x="34.1" y="276.6">M3</text>
<text x="44.3" y="276.6">M3</text>
<text x="54.4" y="276.6">M3</text>
</g>
<g font-size="1.3" fill="#0f0f0f">
<text x="124.3" y="28" transform="rotate(-90 124.3 28)">+3V3</text>
<text x="134.5" y="28" transform="rotate(-90 134.5 28)">TMC_UART_TX</text>
<text x="304.7" y="26.7" transform="rotate(-90 304.7 26.7)">VMOT</text>
<text x="330.1" y="26.7" transform="rotate(-90 330.1 26.7)">GND</text>
<text x="243.9" y="32.9">VMOT</text>
<text x="244.8" y="30.4">GND</text>
<text x="350.4" y="33" transform="rotate(-90 350.4 33)">VMOT</text>
<text x="363.1" y="32" transform="rotate(-90 363.1 32)">GND</text>
<text x="39.1" y="39.2">STEPPER_EN_N 1</text>
<text x="49.2" y="41.8">GND 2</text>
<text x="304.7" y="38.4" transform="rotate(-90 304.7 38.4)">GND</text>
<text x="330.1" y="39.4" transform="rotate(-90 330.1 39.4)">VMOT</text>
<text x="43.8" y="46.9">TMC_UART 4</text>
<text x="49.2" y="44.3">GND 3</text>
<text x="92.9" y="45.6">ML_2B</text>
<text x="134.5" y="45.1" transform="rotate(-90 134.5 45.1)">TMC_UART</text>
<text x="244.8" y="45.6">+5V</text>
<text x="41.5" y="49.4">UART_P5_U2</text>
<text x="49.2" y="51.9">GND 6</text>
<text x="92.9" y="53.2">ML_1B</text>
<text x="93.1" y="50.7">ML_1A</text>
<text x="93.1" y="48.1">ML_2A</text>
<text x="124.3" y="49.8" transform="rotate(-90 124.3 49.8)">STEPPER_EN_N</text>
<text x="244.8" y="48.1">GND</text>
<text x="350.4" y="49.8" transform="rotate(-90 350.4 49.8)">+5V</text>
<text x="41.9" y="54.5">DRV_L_STEP 7</text>
<text x="43.4" y="57">DRV_L_DIR 8</text>
<text x="363.1" y="56.8" transform="rotate(-90 363.1 56.8)">+6V_SERVO</text>
<text x="237.8" y="60.8">+6V_SERVO</text>
<text x="244.8" y="63.4">GND</text>
<text x="26" y="68.5">TMC_UART</text>
<text x="45.7" y="68.5">UART_P5_U2</text>
<text x="21.6" y="79.9">VMOT</text>
<text x="34.3" y="79.9">GND</text>
<text x="54.6" y="79.9">VMOT</text>
<text x="67.3" y="79.9">GND</text>
<text x="270.5" y="78.6">VMOT</text>
<text x="283.2" y="78.6">VMOT_SENSE</text>
<text x="301.6" y="78.6">VMOT_SENSE</text>
<text x="321.3" y="78.6">GND</text>
<text x="339.7" y="78.6">VMOT_SENSE</text>
<text x="359.4" y="78.6">GND</text>
<text x="157.3" y="87.5">+3V3</text>
<text x="39.1" y="90">STEPPER_EN_N 1</text>
<text x="48" y="92.6">+3V3</text>
<text x="49.2" y="95.1">GND 3</text>
<text x="151.1" y="95.1">DRV_L_STEP 4</text>
<text x="157.3" y="90">+3V3</text>
<text x="265.3" y="93.9">DOCK_V_IN</text>
<text x="283.2" y="93.9">DOCK_V_SENSE</text>
<text x="299.3" y="93.9">DOCK_V_SENSE</text>
<text x="321.3" y="93.9">GND</text>
<text x="337.4" y="93.9">DOCK_V_SENSE</text>
<text x="359.4" y="93.9">GND</text>
<text x="41.5" y="100.2">UART_P5_U3</text>
<text x="43.8" y="97.7">TMC_UART 4</text>
<text x="92.7" y="96.4">MR_2B</text>
<text x="92.8" y="98.9">MR_2A</text>
<text x="92.8" y="101.5">MR_1A</text>
<text x="150.9" y="100.2">DRV_R_STEP 6</text>
<text x="152.6" y="97.7">DRV_L_DIR 5</text>
<text x="225.9" y="98.9">DOCK_V_IN</text>
<text x="41.7" y="105.3">DRV_R_STEP 7</text>
<text x="43.1" y="107.8">DRV_R_DIR 8</text>
<text x="49.2" y="102.7">GND 6</text>
<text x="92.7" y="104">MR_1B</text>
<text x="152.4" y="102.7">DRV_R_DIR 7</text>
<text x="155.6" y="105.3">Z_STEP 8</text>
<text x="157" y="107.8">Z_DIR 9</text>
<text x="155.7" y="110.4">Y_STEP10</text>
<text x="157.1" y="112.9">Y_DIR11</text>
<text x="26" y="119.3">TMC_UART</text>
<text x="45.7" y="119.3">UART_P5_U3</text>
<text x="148.3" y="115.4">STEPPER_EN_N12</text>
<text x="149.9" y="123.1">TMC_UART_TX15</text>
<text x="153" y="125.6">TMC_UART16</text>
<text x="223.8" y="124.3">Z_HOME_RAW</text>
<text x="232.1" y="121.8">GND</text>
<text x="270.3" y="124.3">+3V3</text>
<text x="283.2" y="124.3">Z_HOME_RAW</text>
<text x="301.2" y="124.3">Z_HOME_RAW</text>
<text x="321.3" y="124.3">Z_HOME</text>
<text x="344.1" y="124.3">Z_HOME</text>
<text x="359.4" y="124.3">GND</text>
<text x="21.6" y="130.7">VMOT</text>
<text x="34.3" y="130.7">GND</text>
<text x="54.6" y="130.7">VMOT</text>
<text x="67.3" y="130.7">GND</text>
<text x="154.9" y="128.1">Z_HOME17</text>
<text x="155" y="130.7">Y_HOME18</text>
<text x="230.9" y="126.9">+3V3</text>
<text x="155.7" y="135.8">SLOT_A20</text>
<text x="157.3" y="133.2">NOSE19</text>
<text x="39.1" y="140.8">STEPPER_EN_N 1</text>
<text x="49.2" y="143.4">GND 2</text>
<text x="158.5" y="140.8">GND22</text>
<text x="223.9" y="142.1">Y_HOME_RAW</text>
<text x="232.1" y="139.6">GND</text>
<text x="270.3" y="142.1">+3V3</text>
<text x="283.2" y="142.1">Y_HOME_RAW</text>
<text x="301.4" y="142.1">Y_HOME_RAW</text>
<text x="321.3" y="142.1">Y_HOME</text>
<text x="344.2" y="142.1">Y_HOME</text>
<text x="359.4" y="142.1">GND</text>
<text x="43.8" y="148.5">TMC_UART 4</text>
<text x="48" y="145.9">+3V3</text>
<text x="92.7" y="147.2">MZ_2B</text>
<text x="92.9" y="149.7">MZ_2A</text>
<text x="230.9" y="144.7">+3V3</text>
<text x="41.5" y="151">UART_P5_U4</text>
<text x="49.2" y="153.5">GND 6</text>
<text x="92.7" y="154.8">MZ_1B</text>
<text x="92.9" y="152.3">MZ_1A</text>
<text x="46.3" y="156.1">Z_STEP 7</text>
<text x="47.8" y="158.6">Z_DIR 8</text>
<text x="170" y="159.9">+3V3</text>
<text x="182.9" y="159.9">I2C_SCL</text>
<text x="226.2" y="159.9">NOSE_RAW</text>
<text x="232.1" y="157.4">GND</text>
<text x="270.3" y="159.9">+3V3</text>
<text x="283.2" y="159.9">NOSE_RAW</text>
<text x="303.7" y="159.9">NOSE_RAW</text>
<text x="321.3" y="159.9">NOSE</text>
<text x="346.5" y="159.9">NOSE</text>
<text x="359.4" y="159.9">GND</text>
<text x="109.8" y="167.5">SERVO_A</text>
<text x="125.7" y="167.5">SERVO_A_OUT</text>
<text x="170" y="167.5">+3V3</text>
<text x="182.9" y="167.5">I2C_SDA</text>
<text x="230.9" y="162.4">+3V3</text>
<text x="26" y="170.1">TMC_UART</text>
<text x="45.7" y="170.1">UART_P5_U4</text>
<text x="133.7" y="172.6">+6V_SERVO</text>
<text x="140.7" y="170.1">GND</text>
<text x="192.8" y="170.1">+3V3</text>
<text x="194" y="172.6">GND</text>
<text x="131.9" y="175.1">SERVO_A_OUT</text>
<text x="190.3" y="175.1">I2C_SDA</text>
<text x="190.3" y="177.7">I2C_SCL</text>
<text x="224.6" y="177.7">SLOT_A_RAW</text>
<text x="232.1" y="175.1">GND</text>
<text x="270.3" y="177.7">+3V3</text>
<text x="283.2" y="177.7">SLOT_A_RAW</text>
<text x="302.1" y="177.7">SLOT_A_RAW</text>
<text x="321.3" y="177.7">SLOT_A</text>
<text x="345" y="177.7">SLOT_A</text>
<text x="359.4" y="177.7">GND</text>
<text x="21.6" y="181.5">VMOT</text>
<text x="34.3" y="181.5">GND</text>
<text x="54.6" y="181.5">VMOT</text>
<text x="67.3" y="181.5">GND</text>
<text x="109.6" y="182.8">SERVO_B</text>
<text x="125.7" y="182.8">SERVO_B_OUT</text>
<text x="140.7" y="185.3">GND</text>
<text x="230.9" y="180.2">+3V3</text>
<text x="39.1" y="191.6">STEPPER_EN_N 1</text>
<text x="131.7" y="190.4">SERVO_B_OUT</text>
<text x="133.7" y="187.8">+6V_SERVO</text>
<text x="163.8" y="190.4">STATUS_LED</text>
<text x="182.9" y="190.4">LED_DIN</text>
<text x="48" y="194.2">+3V3</text>
<text x="48" y="196.7">+3V3</text>
<text x="92.8" y="198">MY_2B</text>
<text x="190.3" y="195.5">LED_DIN</text>
<text x="194" y="192.9">+5V</text>
<text x="194" y="198">GND</text>
<text x="224.4" y="195.5">SLOT_B_RAW</text>
<text x="230.9" y="198">+3V3</text>
<text x="232.1" y="192.9">GND</text>
<text x="270.3" y="195.5">+3V3</text>
<text x="283.2" y="195.5">SLOT_B_RAW</text>
<text x="301.9" y="195.5">SLOT_B_RAW</text>
<text x="321.3" y="195.5">SLOT_B</text>
<text x="344.8" y="195.5">SLOT_B</text>
<text x="359.4" y="195.5">GND</text>
<text x="41.5" y="201.8">UART_P5_U5</text>
<text x="43.8" y="199.3">TMC_UART 4</text>
<text x="93" y="203.1">MY_1A</text>
<text x="93" y="200.5">MY_2A</text>
<text x="46.5" y="206.9">Y_STEP 7</text>
<text x="47.9" y="209.4">Y_DIR 8</text>
<text x="49.2" y="204.3">GND 6</text>
<text x="92.8" y="205.6">MY_1B</text>
<text x="110.4" y="205.6">BUZZER</text>
<text x="125.7" y="205.6">BUZ_B</text>
<text x="138.5" y="210.7">BUZ_B 1</text>
<text x="172.6" y="214.7" transform="rotate(-90 172.6 214.7)">BUZ_N</text>
<text x="224.7" y="213.2">AUX_IN_RAW</text>
<text x="230.9" y="215.8">+3V3</text>
<text x="232.1" y="210.7">GND</text>
<text x="270.3" y="213.2">+3V3</text>
<text x="283.2" y="213.2">AUX_IN_RAW</text>
<text x="302.2" y="213.2">AUX_IN_RAW</text>
<text x="321.3" y="213.2">AUX_IN</text>
<text x="345" y="213.2">AUX_IN</text>
<text x="359.4" y="213.2">GND</text>
<text x="26" y="220.9">TMC_UART</text>
<text x="45.7" y="220.9">UART_P5_U5</text>
<text x="152.3" y="220" transform="rotate(-90 152.3 220)">GND 2</text>
<text x="179.1" y="220.9">BUZ_N</text>
<text x="181.3" y="218.3">+5V</text>
<text x="172.6" y="226.3" transform="rotate(-90 172.6 226.3)">+5V</text>
<text x="21.6" y="232.3">VMOT</text>
<text x="34.3" y="232.3">GND</text>
<text x="54.6" y="232.3">VMOT</text>
<text x="67.3" y="232.3">GND</text>
<text x="81.6" y="238.6">+6V_SERVO</text>
<text x="100.3" y="238.6">GND</text>
<text x="107" y="238.6">+6V_SERVO</text>
<text x="125.7" y="238.6">GND</text>
<text x="139.4" y="238.6">+5V</text>
<text x="151.1" y="238.6">GND</text>
<text x="164.8" y="238.6">+5V</text>
<text x="176.5" y="238.6">GND</text>
<text x="189" y="238.6">+3V3</text>
<text x="201.9" y="238.6">GND</text>
<text x="214.4" y="238.6">+3V3</text>
<text x="227.3" y="238.6">GND</text>
<text x="238.8" y="238.6">BUZ_B</text>
<text x="252.7" y="238.6">GND</text>
<text x="91.4" y="253.9">VMOT</text>
<text x="116.8" y="253.9">+5V</text>
<text x="142.2" y="253.9">+6V_SERVO</text>
<text x="167.6" y="253.9">+3V3</text>
<text x="193" y="253.9">TMC_UART</text>
<text x="218.4" y="253.9">STEPPER_EN_N</text>
<text x="243.8" y="253.9">GND</text>
</g>
<g font-size="1.3" fill="#a90000">
<text x="250.1" y="30.3">1</text>
<text x="250.1" y="32.9">2</text>
<text x="71.1" y="41.8">15GND</text>
<text x="71.1" y="39.2">16VMOT</text>
<text x="71.1" y="46.9">13ML_2A</text>
<text x="71.1" y="44.3">14ML_2B</text>
<text x="100.2" y="45.6">1</text>
<text x="250.1" y="45.6">1</text>
<text x="53.9" y="49.4">5</text>
<text x="71.1" y="51.9">11ML_1B</text>
<text x="71.1" y="49.4">12ML_1A</text>
<text x="100.2" y="48.1">2</text>
<text x="100.2" y="50.7">3</text>
<text x="100.2" y="53.2">4</text>
<text x="250.1" y="48.1">2</text>
<text x="71.1" y="54.5">10+3V3</text>
<text x="71.7" y="57">9 GND</text>
<text x="250.1" y="60.8">1</text>
<text x="250.1" y="63.4">2</text>
<text x="163.1" y="87.5">1</text>
<text x="195.5" y="87.5">23GND</text>
<text x="53.9" y="92.6">2</text>
<text x="71.1" y="95.1">14MR_2B</text>
<text x="71.1" y="92.6">15GND</text>
<text x="71.1" y="90">16VMOT</text>
<text x="163.1" y="90">2</text>
<text x="163.1" y="92.6">3</text>
<text x="195.5" y="90">24</text>
<text x="195.5" y="92.6">25</text>
<text x="195.5" y="95.1">26VMOT_SENSE</text>
<text x="53.9" y="100.2">5</text>
<text x="71.1" y="100.2">12MR_1A</text>
<text x="71.1" y="97.7">13MR_2A</text>
<text x="100.2" y="96.4">1</text>
<text x="100.2" y="98.9">2</text>
<text x="100.2" y="101.5">3</text>
<text x="195.5" y="97.7">27DOCK_V_SENSE</text>
<text x="195.5" y="100.2">28I2C_SCL</text>
<text x="237.4" y="98.9">1</text>
<text x="237.4" y="101.5">2</text>
<text x="71.1" y="105.3">10+3V3</text>
<text x="71.1" y="102.7">11MR_1B</text>
<text x="71.7" y="107.8">9 GND</text>
<text x="100.2" y="104">4</text>
<text x="195.5" y="102.7">29I2C_SDA</text>
<text x="195.5" y="105.3">30SERVO_B</text>
<text x="195.5" y="107.8">31SERVO_A</text>
<text x="195.5" y="110.4">32AUX_IN</text>
<text x="195.5" y="112.9">33</text>
<text x="162.5" y="118">13</text>
<text x="195.5" y="115.4">34</text>
<text x="195.5" y="118">35</text>
<text x="162.5" y="120.5">14</text>
<text x="195.5" y="120.5">36</text>
<text x="195.5" y="123.1">37</text>
<text x="195.5" y="125.6">38BUZZER</text>
<text x="237.4" y="121.8">1</text>
<text x="237.4" y="124.3">2</text>
<text x="195.5" y="128.1">39STATUS_LED</text>
<text x="195.5" y="130.7">40SLOT_B</text>
<text x="237.4" y="126.9">3</text>
<text x="195.5" y="133.2">41</text>
<text x="195.5" y="135.8">42</text>
<text x="71.1" y="143.4">15GND</text>
<text x="71.1" y="140.8">16VMOT</text>
<text x="162.5" y="138.3">21</text>
<text x="195.5" y="138.3">43GND</text>
<text x="195.5" y="140.8">44GND</text>
<text x="237.4" y="139.6">1</text>
<text x="237.4" y="142.1">2</text>
<text x="53.9" y="145.9">3</text>
<text x="71.1" y="148.5">13MZ_2A</text>
<text x="71.1" y="145.9">14MZ_2B</text>
<text x="100.2" y="147.2">1</text>
<text x="100.2" y="149.7">2</text>
<text x="237.4" y="144.6">3</text>
<text x="53.9" y="151">5</text>
<text x="71.1" y="153.5">11MZ_1B</text>
<text x="71.1" y="151">12MZ_1A</text>
<text x="100.2" y="152.3">3</text>
<text x="100.2" y="154.8">4</text>
<text x="71.1" y="156.1">10+3V3</text>
<text x="71.7" y="158.6">9 GND</text>
<text x="237.4" y="157.3">1</text>
<text x="237.4" y="159.9">2</text>
<text x="237.4" y="162.4">3</text>
<text x="146" y="170">1</text>
<text x="146" y="172.6">2</text>
<text x="199.3" y="170">1</text>
<text x="199.3" y="172.6">2</text>
<text x="146" y="175.1">3</text>
<text x="199.3" y="175.1">3</text>
<text x="199.3" y="177.7">4</text>
<text x="237.4" y="175.1">1</text>
<text x="237.4" y="177.7">2</text>
<text x="146" y="185.3">1</text>
<text x="237.4" y="180.2">3</text>
<text x="71.1" y="191.6">16VMOT</text>
<text x="146" y="187.8">2</text>
<text x="146" y="190.4">3</text>
<text x="53.9" y="194.2">2</text>
<text x="53.9" y="196.7">3</text>
<text x="71.1" y="196.7">14MY_2B</text>
<text x="71.1" y="194.2">15GND</text>
<text x="100.2" y="198">1</text>
<text x="199.3" y="192.9">1</text>
<text x="199.3" y="195.4">2</text>
<text x="199.3" y="198">3</text>
<text x="237.4" y="192.9">1</text>
<text x="237.4" y="195.4">2</text>
<text x="237.4" y="198">3</text>
<text x="53.9" y="201.8">5</text>
<text x="71.1" y="201.8">12MY_1A</text>
<text x="71.1" y="199.3">13MY_2A</text>
<text x="100.2" y="200.5">2</text>
<text x="100.2" y="203.1">3</text>
<text x="71.1" y="206.9">10+3V3</text>
<text x="71.1" y="204.3">11MY_1B</text>
<text x="71.7" y="209.4">9 GND</text>
<text x="100.2" y="205.6">4</text>
<text x="152.3" y="207.7" transform="rotate(-90 152.3 207.7)">3 BUZ_N</text>
<text x="237.4" y="210.7">1</text>
<text x="237.4" y="213.2">2</text>
<text x="237.4" y="215.8">3</text>
<text x="186.6" y="218.3">1</text>
<text x="186.6" y="220.8">2</text>
</g>
<g font-size="1.3" fill="#0000c2">
<text x="78.7" y="260.5">Notes: TMC2209 UART addresses set by MS1/MS2: DRV_L 0, DRV_R 1, Z 2, Y 3 (one shared single-wire bus).</text>
<text x="78.7" y="262.6">Home switches (J8, J9) are wired NC; J13 AUX_IN takes the robot E-stop's NO contact (pressed = low).</text>
<text x="78.7" y="264.6">J18 pin 2 is NC on purpose. The E-stop relay is upstream of J1 (in the harness) and cuts VMOT only.</text>
<text x="78.7" y="266.7">Power: VMOT (J1) -&gt; drivers; 5 V buck -&gt; J2 (LED, buzzer); servo buck -&gt; J3; ESP32 powered over USB (DevKit 5V pin not connected).</text>
</g>
</svg>
